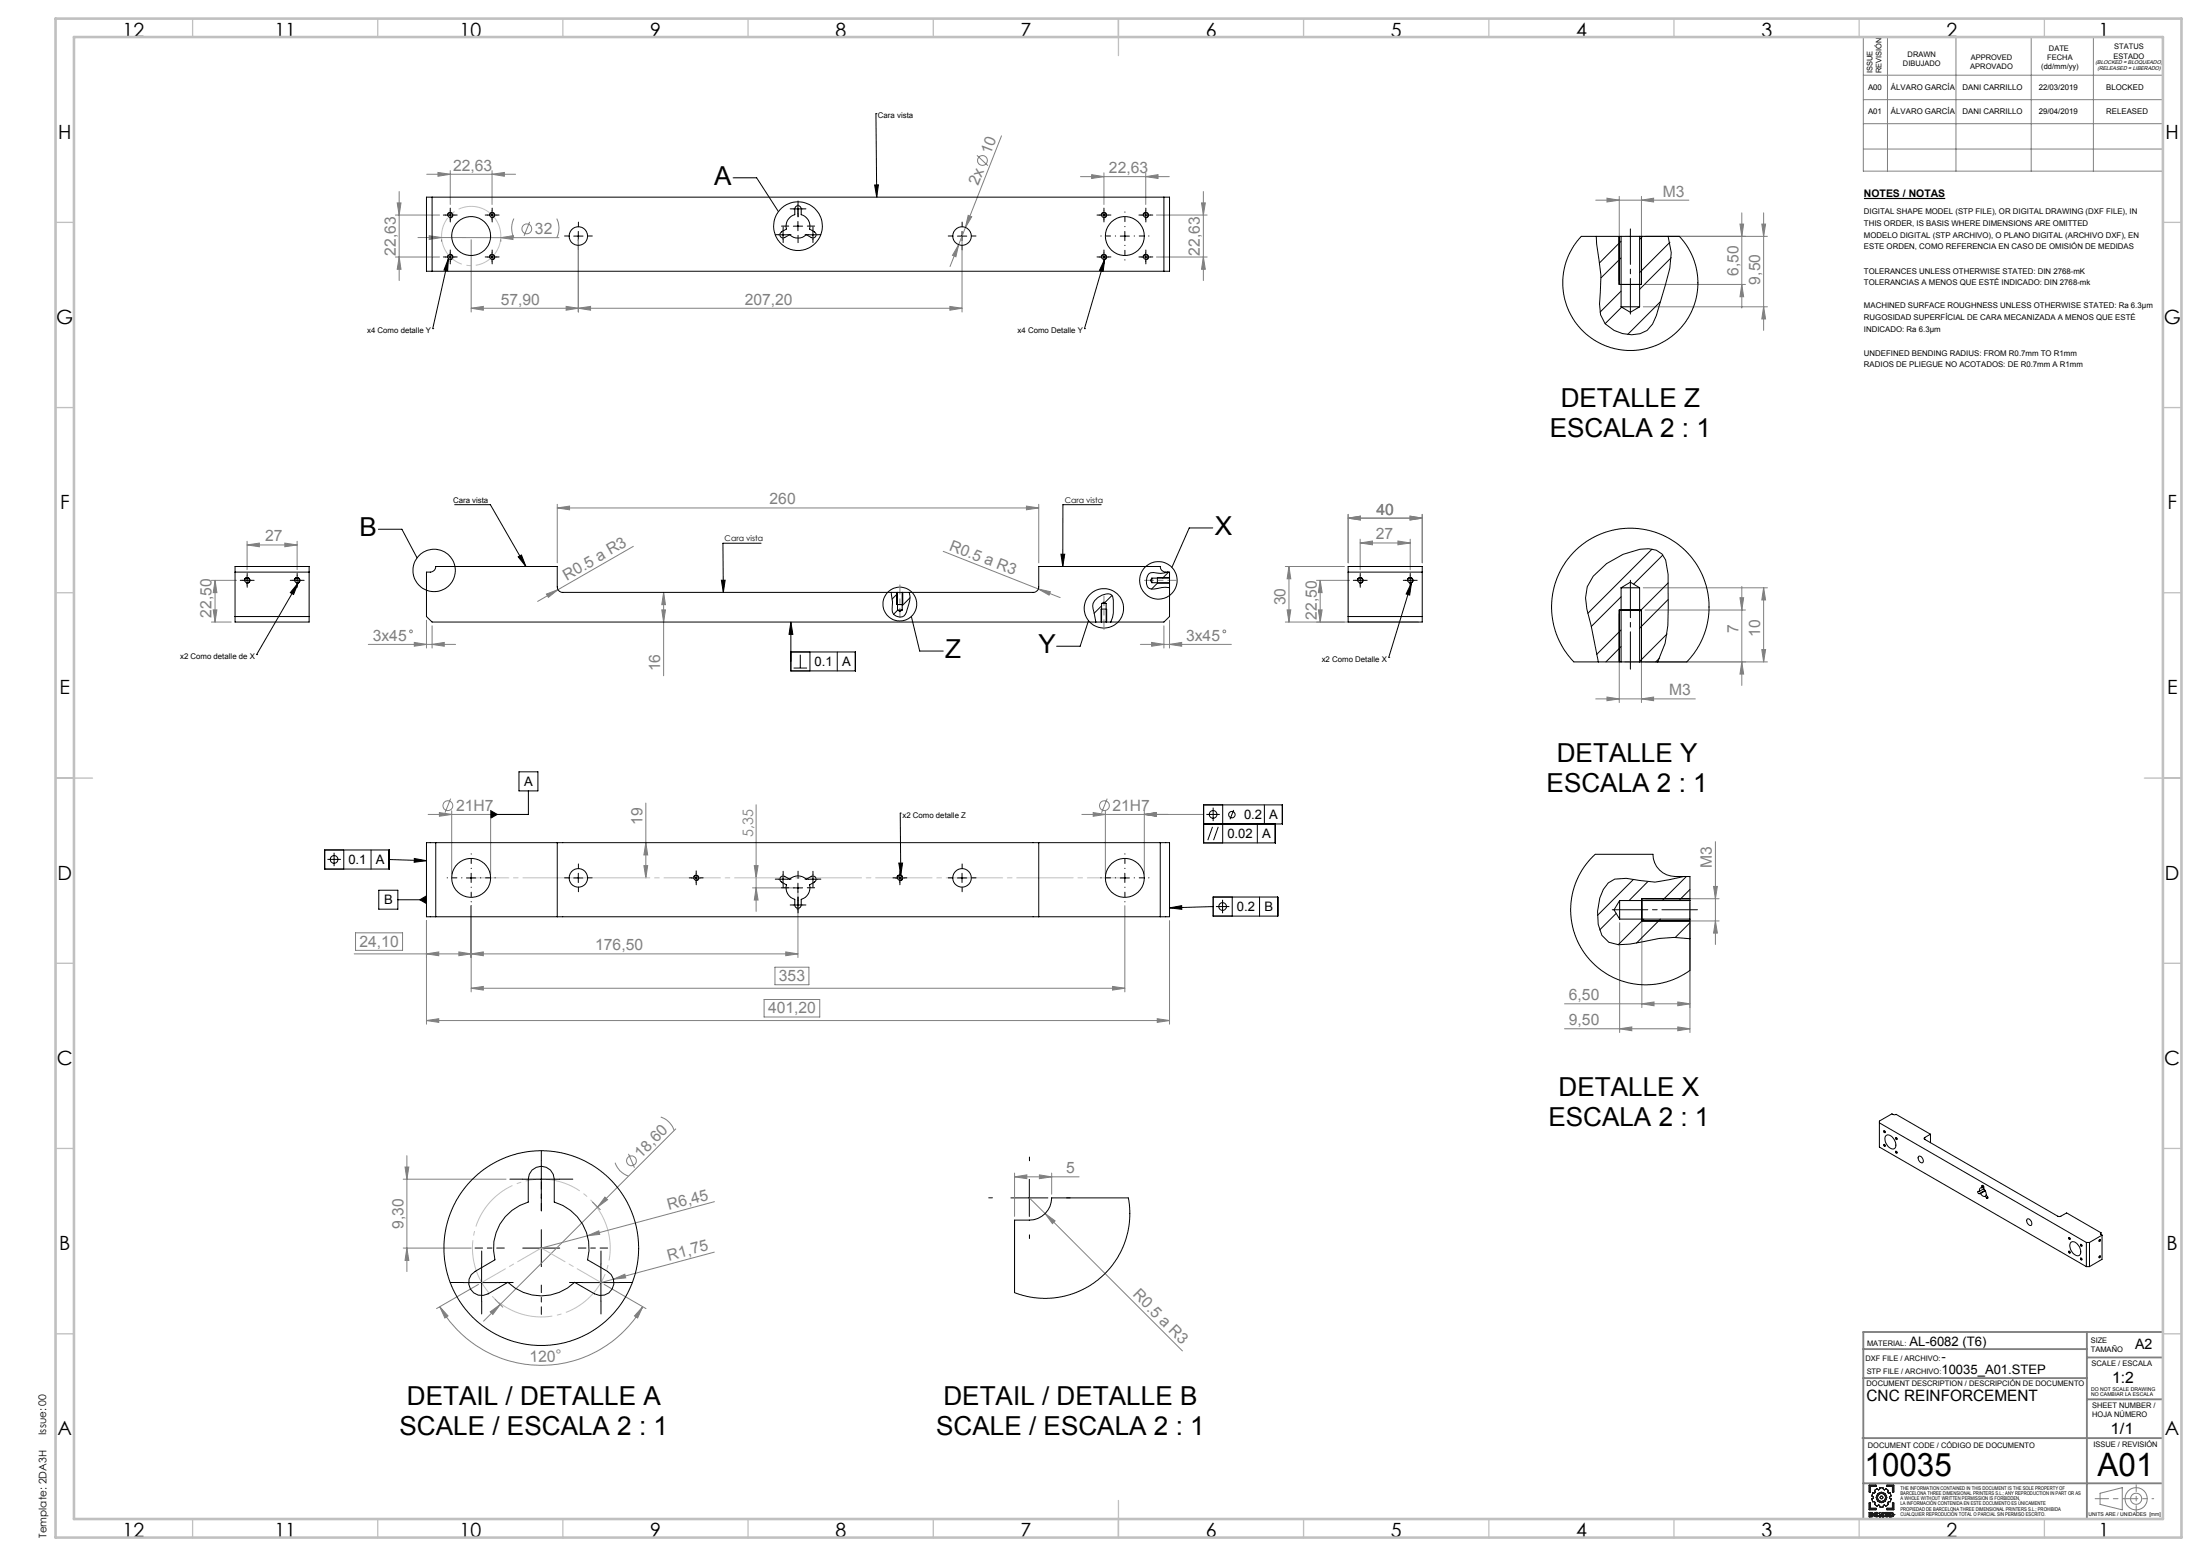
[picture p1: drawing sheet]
<svg xmlns="http://www.w3.org/2000/svg" width="594mm" height="420mm" viewBox="0 0 594 420" stroke-linecap="round" stroke-linejoin="round" font-family="sans-serif">
<path d="M503.3 53.6h21.9" fill="none" stroke="#000" stroke-width=".32"/>
<g fill="none" stroke="#808080" stroke-width=".27">
<path d="M503.1 10h80.9v36.2h-80.9zM509.6 10v36.2M528.1 10v36.2M548.4 10v36.2M565.2 10v36.2M270.4 36.7l-9.7 24.7M503.1 20.3h80.9M503.1 26.9h80.9M503.1 33.4h80.9M106.8 58h11.9M107.2 54.8h1.1l-.5 3.2zM107.8 51.7v24"/>
<path d="M115.2 47h24M118.3 46.5l3.3 .5-3.3 .6zM121.6 46.1v9.1M132.9 47l3.3-.5v1.1zM132.9 46.1v9.1M138.7 59l-.3 1-.3 1.4 .3 1.8 .3 1M143 59.9l-1.5 3.8M150.3 59l.4 1 .2 1.4-.2 1.8-.4 1M261.4 58.1l1 .4-1.7 2.9zM263.8 41.9l2.9 2.8M291.7 47.7h24M294.7 47.1l3.4 .6-3.4 .5z"/>
<path d="M298.1 46.7v8.5M309.4 47.7l3.3-.6v1.1zM309.4 46.7v8.5M312.2 58h13.7M324.4 54.8h1l-.5 3.2zM324.9 51.7v24M430.8 54h25.2M433.9 53.5l3.3 .5-3.3 .5zM437.2 53v22.8M443.2 54l3.3-.5v1zM443.2 53v22.8M470.3 57.4v25.7"/>
<path d="M476.2 57.4v31.8M503.1 40.2h80.9M106.8 69.4h11.9M107.8 69.4l.5 3.3h-1.1zM112.9 64.1h6.3M115.9 63.6l3.3 .5-3.3 .5zM119.2 64.7v.4M119.2 64.1l16 .1M127.2 64.7v19.5M135.2 64.2l3.3-.6v1zM135.2 64.7v.4M135.2 64.2h15.7"/>
<path d="M156.1 64.7v19.5M258.8 66.1l-.7 3.2-.9-.4zM259.8 64.7v19.5M260.7 61.4l-4.2 10.5M312.2 69.4h13.7M324.9 69.4l.5 3.3h-1zM438.7 63.8h38.5M444.2 76.8h27.1M469.8 60.5h1l-.5 3.3zM470.3 76.8l.5 3.3h-1zM475.7 60.5h1l-.5 3.3zM127.2 83.2l3.3-.5v1z"/>
<path d="M152.9 82.7l3.2 .5-3.2 .5zM156.1 83.2l3.4-.5v1zM256.5 82.7l3.3 .5-3.3 .5zM259.8 83.2h-132.6M443.7 82.8h33.5M476.2 82.8l.5 3.3h-1zM150.5 137.1l3.3-.5v1zM150.5 136.1v15.8M150.5 137.1h130M277.1 136.6l3.4 .5-3.4 .5zM280.5 136.1v15.8M364 139.9l3.3-.6v1.1z"/>
<path d="M364 138.8v13.1M380.7 139.3l3.3 .6-3.3 .5zM384 138.8v13.1M384 139.9h-20M57.1 156.7h6.8M58.1 156.7l.5 3.3h-1zM58.1 156.7v11.2M66.7 147.1l3.3-.5v1zM66.7 146.1v7.7M66.7 147.1h13.5M76.9 146.6l3.3 .5-3.3 .5zM80.2 146.1v7.7"/>
<path d="M171 147.5l-25.8 14.8M179.2 159.9l.5 3.3h-1zM179.2 159.9v22.5M254.7 148.8l25.7 10.2M280.4 159l3.2 .7-.4 .9zM280.4 159l5.8 2.3M347 152.9h16M348 152.9v15M348 152.9l.5 3.3h-1zM355.5 156.7h8.9M356.4 156.7v11.2M356.4 156.7l.6 3.3h-1z"/>
<path d="M367.2 146.6l3.4-.6v1.1zM367.2 145.5v8.3M367.2 146.6h13.6M377.4 146l3.4 .6-3.4 .5zM380.8 145.5v8.3M443.7 158.7h33.5M470.3 158.3v26.7M476.2 158.7l.5 3.2h-1zM476.2 158.7v20M57.1 167.9h5.3M57.6 164.6h1l-.5 3.3zM99.4 173.9h23.6"/>
<path d="M111.9 173.4l3.2 .5-3.2 .5zM115.1 167.4v7.5M116.7 173.9l3.2-.5v1zM116.7 168.9v6M147.5 160.4l3.2-1.2-2.6 2zM178.7 164.6h1l-.5 3.3zM307.9 173.9h24.6M310.9 173.4l3.4 .5-3.4 .5zM314.3 168.9v6M315.8 173.9l3.3-.5v1zM315.8 167.4v7.5M347 167.9h36"/>
<path d="M347.5 164.6h1l-.5 3.3zM356 164.6h1l-.6 3.3zM437.2 165.6v24M438.7 178.7h38.5M443.2 165.6v24M444.2 164.7h27.1M469.8 161.3h1l-.5 3.4zM470.3 178.7l.5 3.2h-1zM475.7 175.3h1l-.5 3.4zM430.8 188.6h26.9M433.9 188.2l3.3 .4-3.3 .5zM443.2 188.6l3.3-.4v.9z"/>
<path d="M115.6 219.8h16.9M118.6 219.3l3.4 .5-3.4 .5zM121.7 215.6l-1.5 3.8M122 218.8v17.2M132.5 218.8v17.2M174.4 216.8v20.2M204.2 217.2v28.8M292.1 219.8h32.9M295.2 219.3l3.2 .5-3.2 .5zM298.4 218.8v17.2M298.9 215.6l-1.5 3.8M309 219.8l3.2-.5v1z"/>
<path d="M309 218.8v17.2M173.8 233.7h1.1l-.5 3.3zM174.4 227.5l.5 3.3h-1.1zM203.2 239.7h11.3M203.7 233.7h1l-.5 3.3zM204.2 239.7l.5 3.2h-1zM462.7 239.3h1l-.5 3.3zM463.2 227.2v27.7M95.6 257.5h119.8M96 251.8h12.7v4.7h-12.7zM115.1 257.5l3.4-.6v1.1zM115.1 248.5v28"/>
<path d="M123.9 256.9l3.3 .6-3.3 .5zM127.2 257.5l3.3-.6v1.1zM127.2 244.5v23.2M212.2 256.9l3.2 .6-3.2 .5zM215.4 240.6v17.9M303.7 244.5v23.2M315.8 248.5v28M437.3 249.1v29.6M443.3 243.6v28.4M444.3 242.6h19.8M444.3 248.6h19.8M456.3 243.6v35.1"/>
<path d="M463.2 248.6l.5 3.3h-1zM115.1 275.5l3.4-.5v1zM115.1 275.5h200.7M127.2 266.8l3.3-.5v.9zM127.2 266.8h176.5M206.3 269.8h15v4.7h-15zM209.2 261.1h9.2v4.7h-9.2zM300.4 266.3l3.3 .5-3.3 .4zM312.5 275l3.3 .5-3.3 .5zM422.4 271h33.9M422.4 277.7h33.9M437.3 277.7l3.3-.5v1z"/>
<path d="M443.3 271l3.3-.5v1zM453 270.5l3.3 .5-3.3 .5zM453 277.2l3.3 .5-3.3 .5zM108.9 318.3h27.7M109.4 315h1l-.5 3.3zM109.9 311.9v31.3M166.1 313.8l1.2 2.2 1.1 .8 1.3 .6M169.7 311.4l1.6 3.8M178.4 301.5l1 .4 1.1 .9 .9 1.1 .6 1.2M182.5 304.7l-51.9 51.9M273.9 317.7l3.3-.6v1.1zM273.9 316.6v11.7"/>
<path d="M273.9 317.7h17.5M280.6 317.1l3.4 .6-3.4 .5zM284 316.6v5.8M108.9 336.9h18.3M109.9 336.9l.5 3.3h-1zM158.6 333.6l3.1-1.4 .2 1zM160 324.5l2.1 2M163.3 323.1l.7 .7-2.6 2zM192.9 338l-27.3 7.3M192.9 324.4l-46.7 12.5M277.9 323.3l4.3 4.3M282.2 327.6l2.7 1.9-.7 .8z"/>
<path d="M282.2 327.6l37.1 37M118.7 352.7l2.3 2.5-.9 .6zM118.7 352.7a31.6 31.6 0 0 0 54.8 0M129.2 346.7l-11.3 6.5M132.4 354.1l2.6-2-1.9 2.7zM133.7 350.7l2 2.1M163.1 346.7l11.3 6.5M165.6 345.3l3.1-1.4 .2 1zM165.6 345.3l-3.4 .9M173.5 352.7l-1.3 3.1-.9-.6zM567 403.1l6-1.6v6l-6-1.4z"/>
<circle cx="265.3" cy="43.3" r="1.34"/>
<circle cx="142.2" cy="61.8" r="1.33"/>
<circle cx="111" cy="170.4" r=".38"/>
<circle cx="330.6" cy="170.4" r=".38"/>
<circle cx="120.9" cy="217.5" r="1.33"/>
<circle cx="298.2" cy="217.5" r="1.33"/>
<circle cx="170.5" cy="313.3" r="1.31"/>
<circle cx="576.7" cy="404.5" r="3"/>
<circle cx="576.8" cy="404.5" r="1.5"/>
</g>
<g fill="none" stroke="#000" stroke-width=".27">
<path d="M236.5 30.7h.1M236.5 30.7l.2 22.5M120.3 58h2.5M120.8 58.3a.76 .76 0 0 1 .7-1 .76 .76 0 0 1 .8 .8 .76 .76 0 0 1-.9 .7M121.6 56.8v2.5M131.6 58h2.5M132.2 58.3a.75 .75 0 0 1 .6-1 .75 .75 0 0 1 .8 .8 .75 .75 0 0 1-.9 .7M132.9 56.8v2.5M197.9 48h6.4l5.9 9.1M214.2 56.4h2.5M215.4 55.2v2.5M215.4 59.8v2.5"/>
<path d="M236.1 49.9h1.1l-.5 3.3zM296.8 58h2.5M297.3 58.3a.76 .76 0 0 1 .7-1 .76 .76 0 0 1 .8 .8 .76 .76 0 0 1-.9 .7M298.1 56.8v2.5M308.1 58h2.5M308.6 58.3a.75 .75 0 0 1 .7-1 .75 .75 0 0 1 .8 .8 .75 .75 0 0 1-.9 .7M309.4 56.8v2.5M120.3 69.4h2.5M120.8 69.6a.76 .76 0 0 1 .7-1 .76 .76 0 0 1 .8 .9 .76 .76 0 0 1-.9 .6M121.1 69.8l-4.3 18.9M121.1 69.8l-.2 3.3-1-.2zM121.6 68.1v2.5"/>
<path d="M131.6 69.4h2.5M132.2 69.6a.75 .75 0 0 1 .6-1 .75 .75 0 0 1 .8 .9 .75 .75 0 0 1-.9 .6M132.9 68.1v2.5M154.9 63.7h2.5M156.1 62.5v2.5M210.2 63.4h2.5M211.4 62.1v2.5M214.2 61h2.5M218.2 63.4h2.5M219.5 62.1v2.5M258.5 63.7h2.5M259.8 62.5v2.5"/>
<path d="M296.8 69.4h2.5M297.3 69.6a.76 .76 0 0 1 .7-1 .76 .76 0 0 1 .8 .9 .76 .76 0 0 1-.9 .6M298.1 68.1v2.5M298.3 70l-.4 3.3-1-.3zM298.3 70l-5.5 18.7M302.5 63.7h2.4M303.7 62.5v2.5M308.1 69.4h2.5M308.6 69.6a.75 .75 0 0 1 .7-1 .75 .75 0 0 1 .8 .9 .75 .75 0 0 1-.9 .6M309.4 68.1v2.5M437.2 63.8v13h6v-13M116.8 88.7h.1"/>
<path d="M292.8 88.7h.1M122.8 136.2h9.6l9.6 16.7M297.3 136.2h-10.3l-.1 16.7M65.5 156.7h2.5M66 156.9a.75 .75 0 0 1 .7-1 .75 .75 0 0 1 .8 .8 .75 .75 0 0 1-1 .7M66.7 155.4v2.5M79 156.7h2.5M79.5 156.9a.76 .76 0 0 1 .6-1 .76 .76 0 0 1 .9 .8 .76 .76 0 0 1-1 .7M80.2 155.4v2.5M80.5 157.4l-1.2 3.1-.9-.5zM80.5 157.4l-11.2 19.3M102.2 142.9h6.3l4.1 7.7"/>
<path d="M139.9 150.3l.9-.5 1.2 3.1zM194.8 156.6h1l-.5 3.3zM205.5 146.6h-10.3l.1 13.3M242.2 159.9v3.3h1.5v-3.3M286.5 149.6h1l-.6 3.3zM315.8 155.9h-3.3v1.5h3.3M327.4 142.5h-6.3l-4.7 10.7M366 156.7h2.5M366.5 156.9a.75 .75 0 0 1 .7-1 .75 .75 0 0 1 .8 .8 .75 .75 0 0 1-.9 .7M367.2 155.4v2.5M379.5 156.7h2.5M380 156.9a.76 .76 0 0 1 .7-1 .76 .76 0 0 1 .8 .8 .76 .76 0 0 1-1 .7"/>
<path d="M380.8 155.4v2.5M381.1 157.3l-6.1 20.1M381.1 157.3l-.5 3.3-.9-.3zM69.3 176.7h.1M213.5 167.9l.6 3.3h-1.1zM213.5 167.9v13.2h17.5v-5.1h-17.5M216.1 176.7v3.6M218.7 176v5.1M226.1 176v5.1M246.1 166.4l2.2 9.3h6.4M293.9 167.5l-2.3 6.9h-6.3M297.3 167.9v-3.5h1.5v3.5"/>
<path d="M375 177.4h.1M437.2 178.7v-14h6v14M214.3 180.3h3.6M132.5 218.8l1.8 1-1.8 1.1zM140.1 208.3h5.1v5.2h-5.1zM142.7 213.5v6.3h-10.2M243.1 219.5h.1M243.1 219.5l.1 16.8M325.7 219.8h3.7M327.6 218v3.6M330.1 217.3v10.2M333.1 218.6l-1 2.5"/>
<path d="M341.4 217.3v5.1M87.7 229.4h17.4v5.2h-17.4zM88.4 232h3.6M90.2 230.2v3.6M92.8 229.4v5.2M100.2 229.4v5.2M105.1 232l10 .3M111.9 231.7l3.2 .6-3.3 .4zM125.9 237h2.5M127.2 235.7v2.5M154.9 237h2.5M156.1 235.7v2.5"/>
<path d="M186.7 237h2.5M187.2 237.2a.75 .75 0 0 1 .7-1 .75 .75 0 0 1 .8 .8 .75 .75 0 0 1-1 .7M188 235.7v2.5M210.2 237.3h2.5M211.4 236.1v2.5M214.2 239.7h2.5M215.4 238.4v2.5M218.2 237.3h2.5M219.5 236.1v2.5M241.7 237h2.5M242.2 237.2a.75 .75 0 0 1 .7-1 .75 .75 0 0 1 .8 .8 .75 .75 0 0 1-1 .7M242.7 233h1l-.5 3.3z"/>
<path d="M243 235.7v2.5M258.5 237h2.5M259.8 235.7v2.5M302.5 237h2.4M303.7 235.7v2.5M325 222.4h21.3v-5.1h-21.3v10.2h19.3v-5.1M327.4 223.2l-1.3 3.6M328.9 223.2l-1.2 3.6M339.5 222.4v5.1M102.3 240.3h5.1v5.1h-5.1zM107.4 242.9h7.7M113.3 242.9l1.8-1.1v2.1z"/>
<path d="M214.2 244.3h2.5M215.4 243v2.6M315.8 245.1l3.3-.6v.9zM327.6 242.1h17.4v5.2h-17.4zM327.6 244.7l-11.8 .4M328.3 244.7h3.6M330.1 242.9v3.6M332.7 242.1v5.2M340.1 242.1v5.2M456.3 242.6h-13v6h13M141.1 318.3h10M146.2 313.3v10"/>
<path d="M277.9 318.3v10M508.6 308.9l.3 .1 .1 .4zM511.8 307l.4 .2v.4l-.4-.2zM511.8 310.7l.3 .1 .1 .4a.29 .29 0 0 1-.4-.1 .29 .29 0 0 1 0-.4zM141.1 336.9h10M146.2 331.9v10M272.9 323.3h10M558.5 337.8l.2-.1a.31 .31 0 0 1 .2 .2 .31 .31 0 0 1-.1 .4zM558.5 334.1l.2-.1a.28 .28 0 0 1 .2 .2 .28 .28 0 0 1-.1 .4zM561.8 339.6l.4 .4a.27 .27 0 0 1-.4 0 .27 .27 0 0 1 0-.4zM561.8 335.9l.3 .1v.4l-.3-.2zM125 346.2h10"/>
<path d="M130 341.2v10M157.2 346.2h10.1M162.2 341.2v10"/>
<circle cx="215.5" cy="61.1" r="6.6"/>
<circle cx="117.2" cy="154" r="5.7"/>
<circle cx="312.8" cy="156.7" r="5.1"/>
<circle cx="243" cy="163" r="4.6"/>
<circle cx="298" cy="164.2" r="5.3"/>
<circle cx="327.5" cy="219.8" r="1.04"/>
<circle cx="332.6" cy="219.9" r=".87"/>
<circle cx="90.2" cy="232" r="1.04"/>
<circle cx="330.1" cy="244.7" r="1.04"/>
<circle cx="508.8" cy="305.4" r=".26"/>
<circle cx="566.9" cy="339.3" r=".26"/>
<circle cx="566.9" cy="334.8" r=".26"/>
</g>
<g fill="none" stroke="#191924" stroke-width=".27">
<path d="M504.7 400.9h1.8v.3h-1.5v1.5h-.3zM504.7 405.7h.3v1.4h1.5v.4h-1.8zM505 408.5l.4 .2h-.4zM505 409l.4 .1-.4 .1zM505.3 408.3h-.6v1.2l.9-.1 .1-.3M505.3 408.3l.4 .2M505.4 408.6h.1M505.4 409.1h.1M505.7 408.5h.1M505.7 408.5l-.2 .3 .2 .3M505.7 408.5l-.1 .3 .1 .3M505.7 409.1h.1"/>
<path d="M506 408.9h.1M506 408.9l.2 .3 .5 .3 .5-.3M506 408.9l.3 .5 .5 .1 .4-.3M506.1 402.3l.7-.5 .4 .3 .3-.1 .1-.4h.8l.1 .4 .3 .1 .4-.3 .7 .5-.2 .5 .2 .2h.5l.2 .8-.4 .3v.2l.4 .3-.2 .8h-.5l-.2 .2 .2 .5-.7 .4-.4-.3-.3 .1-.1 .5h-.8l-.1-.5-.3-.1-.4 .3-.7-.4 .2-.5-.2-.2h-.5l-.2-.8 .4-.3v-.2l-.4-.3 .2-.8h.5l.2-.2zM506.4 408.9h.1M506.4 408.9l.3 .3 .2-.2M506.4 408.9l.1 .2 .4-.1M506.9 409l.3 .2M506.9 408.7l-.2-.2-.3 .4M506.9 408.7l-.4-.1-.1 .3M507.2 408.5l-.3 .2M507.2 408.5l-.5-.3-.5 .2-.2 .5"/>
<path d="M507.2 408.5l-.4-.3-.5 .1-.3 .6M507.5 408.3h.3l.5 .6v-.6h.3v1.2h-.3l-.5-.7v.7h-.3zM509.1 409l-.2 .2M509.1 409l.5 .1M509.5 400.9h1.8v1.8h-.3v-1.5h-1.5zM509.5 407.1h1.5v-1.4h.3v1.8h-1.8zM509.6 409.1h.1M509.6 409.1l-.4-.4 .2-.2h-.4v-.2h.9l-.3 .4 .3 .4M509.9 409.1h.1M509.9 409.1l-.2 .3-.3 .1-.5-.3M509.9 409.1l-.2 .3-.8-.2M510.2 408.3l1 .2 .2 .4-.3 .4-.9 .2z"/>
<path d="M510.5 408.5l.4 .1v.5h-.4zM511 408.9h.1M511.4 408.9h.1"/>
<circle cx="508" cy="404.2" r=".39"/>
<circle cx="508" cy="404.2" r="1.45"/>
<circle cx="508" cy="404.2" r="1.15"/>
</g>
<path d="M163.9 331.4a18.6 18.6 0 0 0-31.1-7.5 18.6 18.6 0 0 0 8.4 30.9 18.6 18.6 0 0 0 23.1-22.2l-.4-1.2" fill="none" stroke="#c0c0c0" stroke-width=".27" stroke-dasharray="15.2 1.3 1.3 1.3" stroke-dashoffset="6.4" stroke-linecap="butt"/>
<path d="M134.9 61.4a8 8 0 0 0-13.4-3.2 8 8 0 0 0 3.7 13.2 8 8 0 0 0 9.8-9.6l-.1-.4" fill="none" stroke="#c0c0c0" stroke-width=".27" stroke-dasharray="15.2 1.3 1.3 1.3" stroke-dashoffset="1.5" stroke-linecap="butt"/>
<path d="M214.9 245.2h1.1M215.1 244.8l.7 .7M215.4 244.7v1M215.8 244.8l-.7 .7" fill="none" stroke="#c0c0c0" stroke-width=".27"/>
<path d="M301.2 63.7h-4M303.7 61.2v-4M303.7 66.2v4M306.2 63.7h4M124.7 237h-4M127.2 234.5v-4M127.2 239.5v4M129.7 237h4M301.2 237h-4M303.7 234.5v-4M303.7 239.5v4M306.2 237h4" fill="none" stroke="#000" stroke-width=".27" stroke-dasharray="15.2 1.3 1.3 1.3" stroke-dashoffset="15.1"/>
<g fill="none" stroke="#000" stroke-width=".27" stroke-dasharray="15.2 1.3 1.3 1.3">
<path d="M120.3 58h-.6M121.6 56.8v-.6M121.6 59.3v.6M122.8 58h.6M131.6 58h-.6M132.9 56.8v-.6M132.9 59.3v.6M134.1 58h.7M214.2 56.4h-.9M215.5 58.5v-1.9M215.5 55.1v-.8M215.5 57.6v.9"/>
<path d="M216.7 56.4h.9M296.8 58h-.6M298.1 56.8v-.6M298.1 59.3v.6M299.3 58h.6M308.1 58h-.6M309.4 56.8v-.6M309.4 59.3v.6M310.6 58h.7M120.3 69.4h-.6M121.6 68.1v-.6M121.6 70.6v.6"/>
<path d="M122.8 69.4h.6M131.6 69.4h-.6M132.9 68.1v-.6M132.9 70.6v.6M134.1 69.4h.7M153.7 63.7h-1.3M156.2 61.2v-1.2M156.2 66.2v1.3M158.7 63.7h1.2M210.2 63.4h-.9M211.4 62.1v-.9M211.4 64.6v.9"/>
<path d="M212.7 63.4h.9M213 61h-2M215.5 63.5v2M218 61h1.9M218.3 63.4h-.9M219.5 62.1v-.9M219.5 64.6v.9M220.8 63.4h.8M257.3 63.7h-1.3M259.8 61.2v-1.2M259.8 66.2v1.3M262.3 63.7h1.2"/>
<path d="M296.8 69.4h-.6M298.1 68.1v-.6M298.1 70.6v.6M299.3 69.4h.6M308.1 69.4h-.6M309.4 68.1v-.6M309.4 70.6v.6M310.6 69.4h.7M65.5 156.6h-.6M66.7 155.4v-.6M66.7 157.9v.6M68 156.6h.6"/>
<path d="M79 156.6h-.6M80.2 155.4v-.6M80.2 157.9v.6M81.5 156.6h.6M366 156.6h-.6M367.3 155.4v-.6M367.3 157.9v.6M368.5 156.6h.6M379.5 156.6h-.6M380.8 155.4v-.6M380.8 157.9v.6M382 156.6h.6"/>
<path d="M153.7 237h-1.3M156.2 234.5v-1.3M156.2 239.5v1.2M158.7 237h1.2M186.7 237h-.6M188 235.7v-.6M188 238.2v.6M189.2 237h.6M210.2 237.3h-.9M211.4 236.1v-.9M211.4 238.6v.8M212.7 237.3h.9"/>
<path d="M213 239.6h-2M215.5 237.1v-1.9M218 239.6h1.9M218.3 237.3h-.9M219.5 236.1v-.9M219.5 238.6v.8M220.8 237.3h.8M241.7 237h-.6M243 235.7v-.6M243 238.2v.6M244.2 237h.6M257.3 237h-1.3"/>
<path d="M259.8 234.5v-1.3M259.8 239.5v1.2M262.3 237h1.2M214.2 244.3h-.9M215.5 242.1v2M215.5 243v-.8M215.5 245.5v.9M216.7 244.3h.9M141.2 318.3h-3.5M146.2 313.3v-2.7M151.2 318.3h3.5M278 313.3v-1"/>
<path d="M146.2 323.3v3.5M268 323.3h-1M278 333.3v1M288 323.3h1M125.1 346.2h-3.5M130.1 341.2v-3.5M130.1 351.2v3.5M135.1 346.2h3.5M157.3 346.2h-3.5M162.3 341.2v-3.5M162.3 351.2v3.5M167.3 346.2h3.4"/>
</g>
<path d="M136.2 336.9h-7.9M146.2 326.9v-7.9M156.2 336.9h7.9M146.2 346.9v7.9" fill="none" stroke="#000" stroke-width=".27" stroke-dasharray="15.2 1.3 1.3 1.3" stroke-dashoffset="13.2"/>
<path d="M243 157.9v8.7M317.8 156.6h-8.8" fill="none" stroke="#808080" stroke-width=".27" stroke-dasharray="15.2 1.3 1.3 1.3" stroke-dashoffset="12.8"/>
<path d="M298.1 169.9v-9" fill="none" stroke="#808080" stroke-width=".27" stroke-dasharray="15.2 1.3 1.3 1.3" stroke-dashoffset="12.6"/>
<path d="M565.7 404.5h11.1" fill="none" stroke="#808080" stroke-width=".27" stroke-dasharray="15.2 1.3 1.3 1.3" stroke-dashoffset="11.6"/>
<path d="M576.8 404.5h4.7" fill="none" stroke="#808080" stroke-width=".27" stroke-dasharray="15.2 1.3 1.3 1.3" stroke-dashoffset="14.8"/>
<path d="M576.8 400.8v7.4" fill="none" stroke="#808080" stroke-width=".27" stroke-dasharray="15.2 1.3 1.3 1.3" stroke-dashoffset="13.4"/>
<path d="M503.1 359.5h80.9v50.5h-80.9zM563.5 359.5v50.5M503.1 372h60.4M503.1 364.2h60.4M563.5 366.4h20.5M563.5 377.7h20.5M502.8 388.2h81.2M503.1 400.4h80.9" fill="none" stroke="#808080" stroke-width=".5"/>
<path d="M127.2 237h176.5" fill="none" stroke="#c0c0c0" stroke-width=".27" stroke-dasharray="15.2 1.3 1.3 1.3" stroke-dashoffset="5.1"/>
<path d="M146.2 336.9l16.1 9.3M130.1 346.2l16.1-9.3" fill="none" stroke="#c0c0c0" stroke-width=".27" stroke-dasharray="15.2 1.3 1.3 1.3" stroke-dashoffset="7.8"/>
<g fill="none" stroke="#c0c0c0" stroke-width=".35">
<path d="M52 5v5M102 5v5M152 5v5M202 5v5M252 5v5M302 5v10M352 5v5M402 5v5M452 5v5M502 5v5M552 5v5M15 60h5"/>
<path d="M584 60h5M15 110h5M584 110h5M15 160h5M584 160h5M15 210h10M579 210h10M15 260h5M584 260h5M15 310h5M584 310h5M15 360h5"/>
<path d="M584 360h5M52 410v5M102 410v5M152 410v5M202 410v5M252 410v5M302 405v10M352 410v5M402 410v5M452 410v5M502 410v5M552 410v5"/>
</g>
<path d="M15 5h574v410h-574zM20 10h564v400h-564z" fill="none" stroke="#c0c0c0" stroke-width=".7"/>
<path d="M440.2 180.6v-24" fill="none" stroke="#000" stroke-width=".27" stroke-dasharray="15.2 1.3 1.3 1.3" stroke-dashoffset="5.1"/>
<path d="M440.2 61.8v23M435.3 245.6h23" fill="none" stroke="#000" stroke-width=".27" stroke-dasharray="15.2 1.3 1.3 1.3" stroke-dashoffset="5.6"/>
<g fill="#000">
<path d="M213.5 167.9l.6 3.3h-1.1z"/>
<path d="M298.3 70l-.4 3.3-1-.3zM121.1 69.8l-.2 3.3-1-.2zM236.1 49.9h1.1l-.5 3.3z"/>
<path d="M194.8 156.6h1l-.5 3.3zM139.9 150.3l.9-.5 1.2 3.1zM286.5 149.6h1l-.6 3.3z"/>
</g>
<g fill="#808080">
<path d="M280.4 159l3.2 .7-.4 .9z"/>
<path d="M147.5 160.4l3.2-1.2-2.6 2z"/>
<path d="M282.2 327.6l2.7 1.9-.7 .8z"/>
<path d="M204.2 239.7l.5 3.2h-1zM203.7 233.7h1l-.5 3.3z"/>
<path d="M118.7 352.7l2.3 2.5-.9 .6zM173.5 352.7l-1.3 3.1-.9-.6z"/>
<path d="M132.4 354.1l2.6-2-1.9 2.7zM163.3 323.1l.7 .7-2.6 2z"/>
<path d="M173.8 233.7h1.1l-.5 3.3zM174.4 227.5l.5 3.3h-1.1z"/>
<path d="M115.9 63.6l3.3 .5-3.3 .5zM135.2 64.2l3.3-.6v1z"/>
<path d="M315.8 173.9l3.3-.5v1zM310.9 173.4l3.4 .5-3.4 .5zM152.9 82.7l3.2 .5-3.2 .5zM127.2 83.2l3.3-.5v1zM443.2 188.6l3.3-.4v.9zM433.9 188.2l3.3 .4-3.3 .5zM453 270.5l3.3 .5-3.3 .5zM443.3 271l3.3-.5v1zM380.7 139.3l3.3 .6-3.3 .5zM364 139.9l3.3-.6v1.1z"/>
<path d="M150.5 137.1l3.3-.5v1zM277.1 136.6l3.4 .5-3.4 .5zM115.1 257.5l3.4-.6v1.1zM123.9 256.9l3.3 .6-3.3 .5zM115.1 275.5l3.4-.5v1zM312.5 275l3.3 .5-3.3 .5zM127.2 266.8l3.3-.5v.9zM300.4 266.3l3.3 .5-3.3 .4zM127.2 257.5l3.3-.6v1.1zM212.2 256.9l3.2 .6-3.2 .5zM118.6 219.3l3.4 .5-3.4 .5zM295.2 219.3l3.2 .5-3.2 .5zM309 219.8l3.2-.5v1zM309 219.8l3.2-.5v1zM156.1 83.2l3.4-.5v1zM256.5 82.7l3.3 .5-3.3 .5zM118.3 46.5l3.3 .5-3.3 .6zM132.9 47l3.3-.5v1.1zM294.7 47.1l3.4 .6-3.4 .5zM309.4 47.7l3.3-.6v1.1zM437.3 277.7l3.3-.5v1zM453 277.2l3.3 .5-3.3 .5zM433.9 53.5l3.3 .5-3.3 .5zM443.2 54l3.3-.5v1zM66.7 147.1l3.3-.5v1zM76.9 146.6l3.3 .5-3.3 .5zM367.2 146.6l3.4-.6v1.1zM377.4 146l3.4 .6-3.4 .5zM364 139.9l3.3-.6v1.1zM380.7 139.3l3.3 .6-3.3 .5z"/>
<path d="M111.9 173.4l3.2 .5-3.2 .5zM116.7 173.9l3.2-.5v1z"/>
<path d="M280.6 317.1l3.4 .6-3.4 .5zM273.9 317.7l3.3-.6v1.1z"/>
<path d="M165.6 345.3l3.3-.4-.2-1zM158.6 333.6l3.3-.4-.2-1z"/>
<path d="M258.8 66.1l-1.6 2.8 .9 .4zM261.4 58.1l-.7 3.3 1.7-2.9z"/>
<path d="M347.5 164.6h1l-.5 3.3zM348 152.9l.5 3.3h-1z"/>
<path d="M107.8 69.4l.5 3.3h-1.1zM107.2 54.8h1.1l-.5 3.2zM109.9 336.9l.5 3.3h-1zM109.4 315h1l-.5 3.3zM470.3 178.7l.5 3.2h-1zM469.8 161.3h1l-.5 3.4zM356 164.6h1l-.6 3.3zM356.4 156.7l.6 3.3h-1z"/>
<path d="M179.2 159.9l.5 3.3h-1zM178.7 164.6h1l-.5 3.3zM324.4 54.8h1l-.5 3.2zM324.9 69.4l.5 3.3h-1zM476.2 158.7l.5 3.2h-1zM475.7 175.3h1l-.5 3.4zM462.7 239.3h1l-.5 3.3zM463.2 248.6l.5 3.3h-1zM475.7 60.5h1l-.5 3.3zM476.2 82.8l.5 3.3h-1zM469.8 60.5h1l-.5 3.3zM470.3 76.8l.5 3.3h-1zM58.1 156.7l.5 3.3h-1zM57.6 164.6h1l-.5 3.3z"/>
</g>
<g fill="#000">
<path d="M242.7 233h1l-.5 3.3zM80.5 157.4l-1.2 3.1-.9-.5zM381.1 157.3l-.5 3.3-.9-.3z"/>
<path d="M315.8 245.1l3.3-.6v.9zM111.9 231.7l3.2 .6-3.3 .4zM113.3 242.9l1.8 1v-2.1zM132.5 218.8l1.8 1-1.8 1.1z"/>
</g>
<g fill="none" stroke="#000" stroke-width=".27">
<path d="M115.1 53.2h200.7v20h-200.7zM116.7 53.2v20M214.8 55.8a.85 .85 0 0 1 1-.2 .85 .85 0 0 1 .5 .8v1.5a3.2 3.2 0 0 1 2.3 3.9l1.3 .8a.88 .88 0 0 1 .3 1.2 .88 .88 0 0 1-1.2 .3l-1.3-.8a3.2 3.2 0 0 1-4.5 0l-1.3 .8a.88 .88 0 0 1-1.2-.3 .88 .88 0 0 1 .3-1.2l1.3-.8a3.2 3.2 0 0 1 2.3-3.9v-1.5zM314.3 53.2v20M431 63.8l.1 2.1 1.2 8.5-.4 7.7 .3 2.9 1.2 2.4a9.6 9.6 0 0 0 11.3 1.8l1.5-1.7 1-2.3 3.7-12.8 .3-4.2-.8-4.4M437.7 65.1l-5.8 5.9M437.7 78.6l-5.7 5.7M437.7 69.6l-5.4 5.4M437.7 63.8l-10.8 .1-2 2.5-2 4-.8 3.5-.1 3.5 .5 3.3 1 3.1 1.8 3.1 2.3 2.7 2.5 2 2.6 1.4 3.3 1.1 3.2 .5 4.1-.2 3.2-.9 3-1.4 2.6-1.9 2.8-3 1.6-2.6 1.2-3.2 .6-3v-4.1l-.9-4.1-2-3.9-2-2.5h-10.7M437.7 63.8h5M437.7 63.8v19M442.7 63.8v19"/>
<path d="M443.5 63.8l-.8 .8M450.9 65.4l-8.2 8.2M451.2 69.6l-8.5 8.5M437.7 82.8h5M437.7 82.8l2.5 1.5 2.5-1.5M437.9 82.9l-4.5 4.5M448.3 81.4l-8.8 8.9M63.5 154.4v-1.5h20v1.5M63.5 154.4h20M63.5 154.4v13.5h20v-13.5M240.7 159.9v.5a10.1 10.1 0 0 1 .2 4.1 2.01 2.01 0 0 0 1.9 2.1 2.01 2.01 0 0 0 2.1-2 7 7 0 0 0 .6-4.7M242.3 159.9h-90.4a1.45 1.45 0 0 1-1.4-1.5v-5.5h-32.8a1.51 1.51 0 0 1-1.5 1.5h-1.1v12l1.6 1.5h180.7"/>
<path d="M242.3 159.9h1.3M242.3 159.9v4.8M243.6 159.9v4.8M311 156.1v1.2M311 156.1h4.8M311 156.1l-.4 .6 .4 .6M311 157.3h4.8M312.6 157.3l-1.7 1.7M315.3 154.4a6.4 6.4 0 0 1-3.8 .1 1.54 1.54 0 0 0-1.8 1.4 2.71 2.71 0 0 0 .6 2.9 6 6 0 0 0 3.4-.2h2.1M315.5 154.4l-1.6 1.7M315.8 156.1v-1.7h-1.1a1.51 1.51 0 0 1-1.4-1.5h-32.8v5.5a1.51 1.51 0 0 1-1.6 1.5h-35.3M315.8 156.1v1.2"/>
<path d="M315.8 157.3v9.1l-1.5 1.5h-15.6M364 154.4v-1.5h20v1.5M364 154.4h20M364 154.4v13.5h20v-13.5M437.7 158.7h5M437.7 158.7l2.5-1.6 2.5 1.6M437.7 158.7v20M442.7 158.7v20M446.1 148.2l-17.4 17.3M449 149.8l-7.9 7.9M450.4 157.3l-7.7 7.7M63.5 166.4h20"/>
<path d="M242.3 160.2l-1.4 1.5M242.3 164.7h1.3M242.3 164.7l.7 .3 .6-.3M242.4 164.7l-1.1 1.1M245.7 161.3l-2.1 2.2M295.9 167.9l-.3-1.3a8.6 8.6 0 0 1-.5-3.7 4.5 4.5 0 0 1 4.7-2.5l.4 .2a6.1 6.1 0 0 1 .4 3.6l-.2 2.5-.5 1.2M297.4 163.5l-2 2M297.4 162.9h1.3M297.4 167.9h1.3M297.4 162.9v5M297.4 162.9l.7-.4 .6 .4M298.7 162.9v5"/>
<path d="M300.2 160.7l-1.9 2M364 166.4h20M431.6 178.7l-2-9.8-1.2-4.5-.3-3 .5-3 1.6-2.9a20.6 20.6 0 0 1 15-7.4l2 .4 1.5 1 1 1.6 .7 4-.1 13.8-.7 4.8-2 5M437.7 178.7h-12.7l-2.8-3.5-2-4.1-1-3.8-.3-4.1 .5-3.8 1-3.5 2.1-3.9 2.2-2.8 3.5-2.9 3.2-1.9 4-1.3 4-.5 3.8 .2 3.7 .8 3.8 1.7 3.4 2.4 2.5 2.6 2.3 3.4 1.7 4.1 .8 4.4-.1 4.3-1.1 4.5-1.9 4.1-2.9 3.6h-12.7M437.7 178.7h5M437.7 170.1l-6.6 6.6M437.7 161.1l-8.1 8M437.7 174.5l-4.1 4.2M448.1 177.6l-1 1.1M450.1 171.1l-7.4 7.4M450.4 161.8l-7.7 7.8M117.7 227.5h-2.6v20h2.6"/>
<path d="M117.7 227.5v20M117.7 227.5h32.8M150.5 227.5h130M150.5 227.5v20M210.9 236.6l.7-.2 1.6 .9a3.2 3.2 0 0 1 4.5 0l1.3-.7a.88 .88 0 0 1 1.2 .3 .88 .88 0 0 1-.3 1.2l-1.3 .7a3.2 3.2 0 0 1-2.3 4v1.5a.86 .86 0 0 1-.8 .9 .86 .86 0 0 1-.9-.9v-1.5a3.2 3.2 0 0 1-2.3-4l-1.3-.7a.86 .86 0 0 1-.1-1.5zM280.5 227.5v20M280.5 227.5h32.8M313.3 227.5h2.5v20h-2.5M313.3 227.5v20M441 237.4l-9.7 9.7M444.9 238l-5.1 5.1M454.6 236.6l-7.7 1.5-7.8-1-3.1 .2-1.8 1a13.3 13.3 0 0 0-1.7 14.2l1.9 1.8 2.6 .7 3.1-.2 7.9-1.5 4-.3 4.3 .4"/>
<path d="M455.3 236.6l-6.5 6.5M117.7 247.5h32.8M150.5 247.5h130M280.5 247.5h32.8M436.4 246.5l-4.5 4.5M437.3 243.1v5M437.3 243.1l-1.5 2.5 1.5 2.5M437.3 243.1h19M437.3 248.1h19M443.8 248.1l-6.9 6.9M448.3 248.1l-6.4 6.4M456.3 243.1v-6.5h-4a6 6 0 0 1-6-6h-15.6l-2.1 2.2-1.6 2.3-1.4 2.7-1 3-.5 3v3.1l.5 3.1 .8 2.8 1.3 2.8 2 2.8 2 2.1 3.3 2.5 2.8 1.4 2.9 .9 3.4 .5 3.3-.1 3.4-.6 3.6-1.4 2.9-1.8v-13.8"/>
<path d="M456.3 243.1v5M456.3 249.1l-4 3.9M456.3 240.1l-3 3M143.7 315.8a3.5 3.5 0 0 1 3.8-.7 3.5 3.5 0 0 1 2.1 3.2v6.2a12.9 12.9 0 0 1 9 15.6l5.4 3.1a3.5 3.5 0 0 1 1.3 4.7 3.5 3.5 0 0 1-4.8 1.3l-5.3-3.1a12.9 12.9 0 0 1-18.1 0l-5.3 3.1a3.5 3.5 0 0 1-4.8-1.3 3.5 3.5 0 0 1 1.3-4.7l5.3-3.1a12.9 12.9 0 0 1 9-15.6v-6.2l.3-1.3zM507.4 303.1l55.9 32.3M509.2 306.5a1.99 1.99 0 0 1 2.5 1.7 1.15 1.15 0 0 1 .2 1.3 1.15 1.15 0 0 1-1.1 .6 2.71 2.71 0 0 1-1.6-3.6zM511.9 307.1h.1a.21 .21 0 0 1 .2 .2 .21 .21 0 0 1-.2 .2zM518.1 312.1a1.1 1.1 0 0 1 1 .6 1.1 1.1 0 0 1-.1 1.2 1.23 1.23 0 0 1-.9-1.8zM519.7 307l-.2 .2 .2 .3M519.7 307.5l35.9 20.8h.8l1.6-.9 9.3 5.4M519.7 307v.5M521.2 306.2l-9.2-5.4-.6 .1-.6-.2-3.4 1.9v7l55.9 32.3"/>
<path d="M521.2 306.2l-1.5 .8M521.2 306.2v2.3M535.4 320l-.3 .1M273.9 329.3h4a6 6 0 0 0 6.1-6h20.7l.3 3.3-.1 3.4-.4 2.7-1.4 4.1-1.6 3.1-2 2.6-2.8 2.8-2.9 2-2.1 1.1-2.6 1-2.5 .6-2.6 .4-2.3 .1-2.7-.2-2.9-.6-2.2-.8zM534.5 321.5l-.4 .1a.37 .37 0 0 0-.1 .4 .37 .37 0 0 0 .4 .2M534.7 322.2a1.14 1.14 0 0 0 1.3 .7M534.7 322.2h-.3M535.1 320.6a.61 .61 0 0 0-.6 .3 .61 .61 0 0 0 0 .6M535.1 320.1l.2-.1 .3 .2v.7M535.1 320.1v.5M535.6 320.9a2.03 2.03 0 0 1 .7 1.7l.5 .7-.2 .2-.2-.1M535.6 320.3l-.5 .3"/>
<path d="M535.6 320.9l-1.1 .6M535.9 321.3l-1.5 .9M536 322.9l.4 .5M536 321.4l-1.3 .8M536.4 322.7l-.4 .2M536.7 323.2l-.3 .2M547.4 329.1a1.06 1.06 0 0 1 1 .5 1.06 1.06 0 0 1-.1 1.2 1.21 1.21 0 0 1-.9-1.7zM559 335.5a1.35 1.35 0 0 1 2.1 .6 2.02 2.02 0 0 1 .2 2.8 2.52 2.52 0 0 1-2.4-3zM561.8 335.9h.1a.21 .21 0 0 1 .2 .2 .21 .21 0 0 1-.2 .3zM563.3 335.4v6.5M563.3 335.4h.9M564.2 335.4v6.5"/>
<path d="M567.3 332.8l-.2 .2 .2 .2M567.3 333.2l.2 .2M567.3 332.8v.4M567.5 333.4l-3.3 2M567.5 333.4v6.5l-3.3 2M563.3 341.9h.9"/>
<circle cx="121.5" cy="58.1" r=".62"/>
<circle cx="132.9" cy="58.1" r=".63"/>
<circle cx="298" cy="58.1" r=".62"/>
<circle cx="309.4" cy="58.1" r=".62"/>
<circle cx="121.5" cy="69.4" r=".62"/>
<circle cx="127.2" cy="63.7" r="5.3"/>
<circle cx="132.9" cy="69.4" r=".63"/>
<circle cx="156.2" cy="63.7" r="2.5"/>
<circle cx="259.7" cy="63.7" r="2.5"/>
<circle cx="298" cy="69.4" r=".62"/>
<circle cx="303.7" cy="63.7" r="5.3"/>
<circle cx="309.4" cy="69.4" r=".62"/>
<circle cx="66.7" cy="156.7" r=".62"/>
<circle cx="80.2" cy="156.7" r=".61"/>
<circle cx="367.3" cy="156.7" r=".62"/>
<circle cx="380.7" cy="156.7" r=".62"/>
<circle cx="127.2" cy="237" r="5.3"/>
<circle cx="156.2" cy="237" r="2.5"/>
<circle cx="187.9" cy="237" r=".62"/>
<circle cx="242.9" cy="237" r=".62"/>
<circle cx="259.7" cy="237" r="2.5"/>
<circle cx="303.7" cy="236.9" r="5.3"/>
<circle cx="508.8" cy="305.4" r=".21"/>
<circle cx="508.8" cy="309.1" r=".2"/>
<circle cx="512" cy="311" r=".21"/>
<circle cx="146.2" cy="336.9" r="26.3"/>
<circle cx="558.8" cy="337.9" r=".2"/>
<circle cx="558.8" cy="334.2" r=".2"/>
<circle cx="562" cy="339.8" r=".21"/>
<circle cx="566.9" cy="334.9" r=".22"/>
<circle cx="566.9" cy="339.3" r=".22"/>
</g>
<g font-size="8.7">
<text x="503.4" y="398.4">10035</text>
<text x="566.3" y="398.4">A01</text>
</g>
<g font-size="7.1">
<text x="192.8" y="49.9">A</text>
<text x="421.4" y="109.9">DETALLE Z</text>
<text x="418.4" y="118">ESCALA 2 : 1</text>
<text x="97" y="144.8">B</text>
<text x="328" y="144.4">X</text>
<text x="255.2" y="177.7">Z</text>
<text x="280.4" y="176.4">Y</text>
<text x="420.3" y="205.6">DETALLE Y</text>
<text x="417.6" y="213.6">ESCALA 2 : 1</text>
<text x="420.8" y="295.9">DETALLE X</text>
<text x="418.1" y="303.9">ESCALA 2 : 1</text>
<text x="109.8" y="379.3">DETAIL / DETALLE A</text>
<text x="254.7" y="379.3">DETAIL / DETALLE B</text>
<text x="107.9" y="387.4">SCALE / ESCALA 2 : 1</text>
<text x="252.8" y="387.4">SCALE / ESCALA 2 : 1</text>
</g>
<g font-size="5.3">
<text x="33.1" y="9.9">12</text>
<text x="74.1" y="9.9">11</text>
<text x="124.1" y="9.9">10</text>
<text x="175.6" y="9.9">9</text>
<text x="225.6" y="9.9">8</text>
<text x="275.6" y="9.9">7</text>
<text x="325.6" y="9.9">6</text>
<text x="375.6" y="9.9">5</text>
<text x="425.6" y="9.9">4</text>
<text x="475.6" y="9.9">3</text>
<text x="525.6" y="9.9">2</text>
<text x="566.6" y="9.9">1</text>
<text x="15.7" y="37.4">H</text>
<text x="584.7" y="37.4">H</text>
<text x="15.2" y="87.4">G</text>
<text x="584.2" y="87.4">G</text>
<text x="16.2" y="137.4">F</text>
<text x="585.2" y="137.4">F</text>
<text x="16.1" y="187.4">E</text>
<text x="585.1" y="187.4">E</text>
<text x="15.5" y="237.4">D</text>
<text x="584.5" y="237.4">D</text>
<text x="15.4" y="287.4">C</text>
<text x="584.4" y="287.4">C</text>
<text x="16" y="337.4">B</text>
<text x="585" y="337.4">B</text>
<text x="15.5" y="387.4">A</text>
<text x="584.5" y="387.4">A</text>
<text x="33.1" y="414.9">12</text>
<text x="74.1" y="414.9">11</text>
<text x="124.1" y="414.9">10</text>
<text x="175.6" y="414.9">9</text>
<text x="225.6" y="414.9">8</text>
<text x="275.6" y="414.9">7</text>
<text x="325.6" y="414.9">6</text>
<text x="375.6" y="414.9">5</text>
<text x="425.6" y="414.9">4</text>
<text x="475.6" y="414.9">3</text>
<text x="525.6" y="414.9">2</text>
<text x="566.6" y="414.9">1</text>
</g>
<g font-size="4.2" fill="#808080">
<text x="267.4" y="41.8" transform="rotate(-69 267.4 41.8)">10</text>
<text x="122.3" y="46.1">22,63</text>
<text x="299.4" y="46.7">22,63</text>
<text x="264.1" y="50.1" transform="rotate(-69 264.1 50.1)">2x</text>
<text x="449" y="53">M3</text>
<text x="144.4" y="63.2">32</text>
<text x="106.8" y="69" transform="rotate(-90 106.8 69)">22,63</text>
<text x="324" y="69" transform="rotate(-90 324 69)">22,63</text>
<text x="469.4" y="74.5" transform="rotate(-90 469.4 74.5)">6,50</text>
<text x="475.3" y="76.8" transform="rotate(-90 475.3 76.8)">9,50</text>
<text x="135.2" y="82.3">57,90</text>
<text x="201.1" y="82.3">207,20</text>
<text x="207.8" y="136.1">260</text>
<text x="371.6" y="138.9">40</text>
<text x="71.6" y="146.1">27</text>
<text x="256.1" y="148.4" transform="rotate(22 256.1 148.4)">R0.5 a R3</text>
<text x="371.5" y="145.6">27</text>
<text x="153" y="156.8" transform="rotate(-30 153 156.8)">R0.5 a R3</text>
<text x="57.1" y="166.7" transform="rotate(-90 57.1 166.7)">22,50</text>
<text x="347.1" y="163.4" transform="rotate(-90 347.1 163.4)">30</text>
<text x="355.5" y="167.3" transform="rotate(-90 355.5 167.3)">22,50</text>
<text x="100.6" y="173">3x45</text>
<text x="320.2" y="173">3x45</text>
<text x="469.4" y="170.8" transform="rotate(-90 469.4 170.8)">7</text>
<text x="475.3" y="172" transform="rotate(-90 475.3 172)">10</text>
<text x="178.2" y="181.2" transform="rotate(-90 178.2 181.2)">16</text>
<text x="450.7" y="187.7">M3</text>
<text x="123.1" y="218.9">21H7</text>
<text x="300.4" y="218.9">21H7</text>
<text x="173.4" y="222.6" transform="rotate(-90 173.4 222.6)">19</text>
<text x="462.2" y="234.2" transform="rotate(-90 462.2 234.2)">M3</text>
<text x="97.1" y="255.6">24,10</text>
<text x="160.7" y="256.5">176,50</text>
<text x="210.3" y="264.8">353</text>
<text x="207.4" y="273.6">401,20</text>
<text x="423.6" y="270">6,50</text>
<text x="423.6" y="276.7">9,50</text>
<text x="173.1" y="312.8" transform="rotate(-45 173.1 312.8)">18,60</text>
<text x="287.8" y="316.7">5</text>
<text x="180.6" y="326.7" transform="rotate(-15 180.6 326.7)">R6,45</text>
<text x="108.9" y="331.7" transform="rotate(-90 108.9 331.7)">9,30</text>
<text x="180.6" y="340.3" transform="rotate(-15 180.6 340.3)">R1,75</text>
<text x="305.6" y="349.7" transform="rotate(45 305.6 349.7)">R0.5 a R3</text>
<text x="143" y="367.7" transform="rotate(-2 143 367.7)">120°</text>
</g>
<g font-size="4.2">
<text x="570.2" y="373.3">1:2</text>
<text x="504" y="378.2">CNC REINFORCEMENT</text>
<text x="569.8" y="387">1/1</text>
</g>
<text font-size="3.9" fill="#808080" x="203.3" y="225.8" transform="rotate(-90 203.3 225.8)">5,35</text>
<text font-size="3.9" x="576.5" y="364.1">A2</text>
<g font-size="3.5">
<text x="219.9" y="179.7">0.1</text>
<text x="227.4" y="179.7">A</text>
<text x="141.5" y="212.1">A</text>
<text x="335.9" y="221">0.2</text>
<text x="342.7" y="221">A</text>
<text x="331.4" y="226.1">0.02</text>
<text x="340.8" y="226.1">A</text>
<text x="94.1" y="233.2">0.1</text>
<text x="101.5" y="233.2">A</text>
<text x="103.7" y="244">B</text>
<text x="334" y="245.9">0.2</text>
<text x="341.4" y="245.9">B</text>
<text x="515.6" y="363.4">AL-6082 (T6)</text>
<text x="524.2" y="370.9">10035_A01.STEP</text>
<text x="524.2" y="367.3">-</text>
</g>
<g font-size="2.8">
<text x="503.3" y="53.3">NOTES / NOTAS</text>
<text x="12.5" y="387.3" transform="rotate(-90 12.5 387.3)">Issue: 00</text>
<text x="12.6" y="415.1" transform="rotate(-90 12.6 415.1)">Template: 2DA3H</text>
</g>
<g font-size="2.1">
<text x="513.8" y="17.9">DIBUJADO</text>
<text x="515.1" y="15.4">DRAWN</text>
<text x="532.1" y="16.3">APPROVED</text>
<text x="552.8" y="16.3">FECHA</text>
<text x="553.2" y="13.8">DATE</text>
<text x="570.7" y="15.8">ESTADO</text>
<text x="570.8" y="13.3">STATUS</text>
<text x="505.5" y="19.8" transform="rotate(-90 505.5 19.8)">ISSUE</text>
<text x="508" y="19.8" transform="rotate(-90 508 19.8)">REVISIÓN</text>
<text x="531.9" y="18.8">APROVADO</text>
<text x="551.1" y="18.8">(dd/mm/yy)</text>
<text x="504.4" y="24.3">A00</text>
<text x="510.6" y="24.3">ÁLVARO GARCÍA</text>
<text x="529.9" y="24.3">DANI CARRILLO</text>
<text x="550.5" y="24.3">22/03/2019</text>
<text x="568.7" y="24.3">BLOCKED</text>
<text x="237" y="32">Cara vista</text>
<text x="504.4" y="30.8">A01</text>
<text x="510.6" y="30.8">ÁLVARO GARCÍA</text>
<text x="529.9" y="30.8">DANI CARRILLO</text>
<text x="550.5" y="30.8">29/04/2019</text>
<text x="568.7" y="30.8">RELEASED</text>
<text x="503.3" y="57.9">DIGITAL SHAPE MODEL (STP FILE), OR DIGITAL DRAWING (DXF FILE), IN</text>
<text x="503.3" y="61">THIS ORDER, IS BASIS WHERE DIMENSIONS ARE OMITTED</text>
<text x="503.3" y="64.1">MODELO DIGITAL (STP ARCHIVO), O PLANO DIGITAL (ARCHIVO DXF), EN</text>
<text x="503.3" y="67.2">ESTE ORDEN, COMO REFERENCIA EN CASO DE OMISIÓN DE MEDIDAS</text>
<text x="503.3" y="73.9">TOLERANCES UNLESS OTHERWISE STATED: DIN 2768-mK</text>
<text x="503.3" y="77">TOLERANCIAS A MENOS QUE ESTÉ INDICADO: DIN 2768-mk</text>
<text x="503.3" y="83.3">MACHINED SURFACE ROUGHNESS UNLESS OTHERWISE STATED: Ra 6.3µm</text>
<text x="99.1" y="89.9">x4 Como detalle Y</text>
<text x="274.8" y="89.9">x4 Como Detalle Y</text>
<text x="503.3" y="86.4">RUGOSIDAD SUPERFÍCIAL DE CARA MECANIZADA A MENOS QUE ESTÉ</text>
<text x="503.3" y="89.5">INDICADO: Ra 6.3µm</text>
<text x="503.3" y="96.1">UNDEFINED BENDING RADIUS: FROM R0.7mm TO R1mm</text>
<text x="503.3" y="99.2">RADIOS DE PLIEGUE NO ACOTADOS: DE R0.7mm A R1mm</text>
<text x="122.3" y="135.7">Cara vista</text>
<text x="287.5" y="135.7">Cara vista</text>
<text x="195.7" y="146.1">Cara vista</text>
<text x="48.6" y="178">x2 Como detalle de X</text>
<text x="356.9" y="178.7">x2 Como Detalle X</text>
<text x="243.7" y="220.7">x2 Como detalle Z</text>
<text x="504.1" y="363.4">MATERIAL:</text>
<text x="564.5" y="362.4">SIZE</text>
<text x="564.5" y="364.9">TAMAÑO</text>
<text x="503.7" y="367.3">DXF FILE / ARCHIVO:</text>
<text x="504" y="370.9">STP FILE / ARCHIVO:</text>
<text x="564.7" y="368.6">SCALE / ESCALA</text>
<text x="504" y="374">DOCUMENT DESCRIPTION / DESCRIPCIÓN DE DOCUMENTO</text>
<text x="564.9" y="380.1">SHEET NUMBER /</text>
<text x="564.9" y="382.6">HOJA NÚMERO</text>
<text x="504.3" y="390.7">DOCUMENT CODE / CÓDIGO DE DOCUMENTO</text>
<text x="565.2" y="390.5">ISSUE / REVISIÓN</text>
</g>
<g font-size="1.5">
<text x="565.8" y="17.4">(BLOCKED = BLOQUEADO)</text>
<text x="566.3" y="18.8">(RELEASED = LIBERADO)</text>
</g>
<g font-size="1.4">
<text x="564.6" y="375.5">DO NOT SCALE DRAWING</text>
<text x="564.6" y="376.9">NO CAMBIAR LA ESCALA</text>
<text x="513.1" y="402.1">THE INFORMATION CONTAINED IN THIS DOCUMENT IS THE SOLE PROPERTY OF</text>
<text x="513.1" y="403.5">BARCELONA THREE DIMENSIONAL PRINTERS S.L.; ANY REPRODUCTION IN PART OR AS</text>
<text x="513.1" y="404.9">A WHOLE WITHOUT WRITTEN PERMISSION IS FORBIDDEN.</text>
<text x="513.1" y="406.3">LA INFORMACIÓN CONTENIDA EN ESTE DOCUMENTO ES ÚNICAMENTE</text>
<text x="513.1" y="407.7">PROPIEDAD DE BARCELONA THREE DIMENSIONAL PRINTERS S.L.; PROHIBIDA</text>
<text x="513.1" y="409.1">CUALQUIER REPRODUCIÓN TOTAL O PARCIAL SIN PERMISO ESCRITO.</text>
<text x="563.9" y="409.3">UNITS ARE / UNIDADES [mm]</text>
</g>
</svg>
